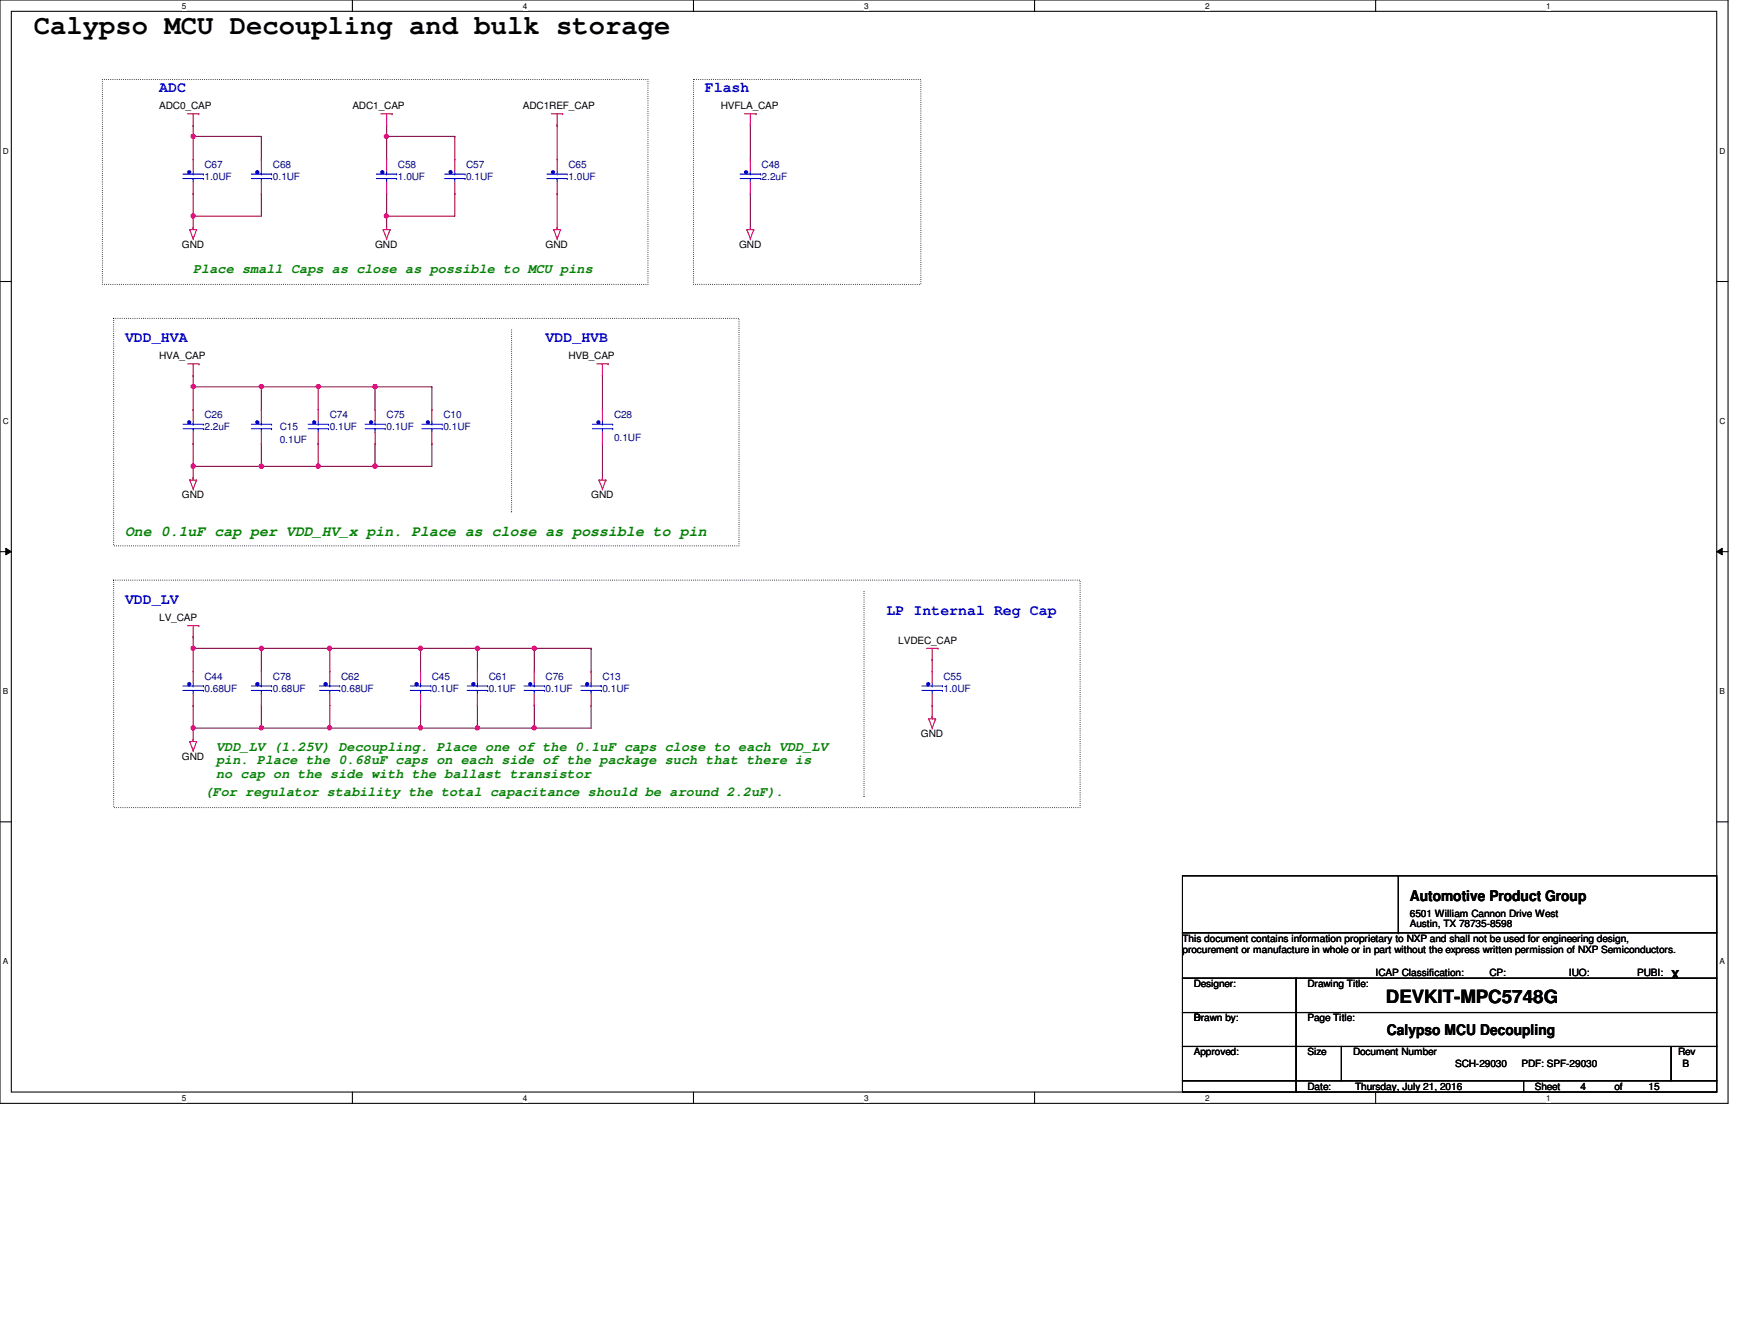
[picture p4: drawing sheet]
<svg xmlns="http://www.w3.org/2000/svg" width="279mm" height="216mm" viewBox="0 0 279 216" stroke-linecap="round" stroke-linejoin="round" font-family="sans-serif">
<path d="M0 0h278v177.4h-278zM1.8 1.8h274.3v173.8h-274.3z" fill="none" stroke="#000" stroke-width=".17"/>
<g fill="#fff">
<path d="M29.3 .2h.7v1.5h-.7z"/>
<path d="M29.3 175.8h.7v1.4h-.7z"/>
</g>
<path d="M56.7 0v1.8M56.7 175.6v1.8" fill="none" stroke="#000" stroke-width=".17"/>
<g fill="#fff">
<path d="M84.1 .2h.7v1.5h-.7z"/>
<path d="M84.1 175.8h.7v1.4h-.7z"/>
</g>
<path d="M111.5 0v1.8M111.5 175.6v1.8" fill="none" stroke="#000" stroke-width=".17"/>
<g fill="#fff">
<path d="M139 .2h.7v1.5h-.7z"/>
<path d="M139 175.8h.7v1.4h-.7z"/>
</g>
<path d="M166.4 0v1.8M166.4 175.6v1.8" fill="none" stroke="#000" stroke-width=".17"/>
<g fill="#fff">
<path d="M193.8 .2h.8v1.5h-.8z"/>
<path d="M193.8 175.8h.8v1.4h-.8z"/>
</g>
<path d="M221.3 0v1.8M221.3 175.6v1.8" fill="none" stroke="#000" stroke-width=".17"/>
<g fill="#fff">
<path d="M248.7 .2h.7v1.5h-.7z"/>
<path d="M248.7 175.8h.7v1.4h-.7z"/>
<path d="M.5 23.5h.9v1.5h-.9z"/>
<path d="M276.6 23.5h.9v1.5h-.9z"/>
<path d="M.5 67h.9v1.5h-.9z"/>
<path d="M276.6 67h.9v1.5h-.9z"/>
</g>
<path d="M0 45.3h1.8M276.1 45.3h1.9" fill="none" stroke="#000" stroke-width=".17"/>
<g fill="#fff">
<path d="M.5 110.4h.8v1.5h-.8z"/>
<path d="M276.6 110.4h.9v1.5h-.9z"/>
</g>
<path d="M0 88.7h1.8M276.1 88.7h1.9" fill="none" stroke="#000" stroke-width=".17"/>
<path d="M.9 88.1l.9 .6-.9 .5zM276.1 88.7l.9-.6v1.1z" fill="#000"/>
<path d="M.9 88.1l.9 .6-.9 .5zM276.1 88.7l.9-.6v1.1z" fill="none" stroke="#000" stroke-width=".16"/>
<g fill="#fff">
<path d="M.5 153.8h.8v1.5h-.8z"/>
<path d="M276.6 153.8h.9v1.5h-.9z"/>
</g>
<path d="M0 132.1h1.8M276.1 132.1h1.9" fill="none" stroke="#000" stroke-width=".17"/>
<path d="M16.5 12.8h87.7v32.9h-87.7zM111.5 12.8h36.6v32.9h-36.6zM18.3 51.2h100.6v36.6h-100.6zM82.3 53v29.3M18.3 93.3h155.4v36.5h-155.4zM82.3 82.3h.1M139 95.1v32.9M139 128h.1" fill="none" stroke="#000" stroke-width=".17" stroke-dasharray="0 .3"/>
<path d="M31.1 21.9h.1M31.1 31.1h.1M31.1 34.8h.1M31.1 21.9v3.7M31.1 31.1v3.7M31.1 34.8h10.9" fill="none" stroke="#800040" stroke-width=".17"/>
<circle cx="31.1" cy="34.7" r=".34" fill="#f0f"/>
<circle cx="31.1" cy="34.7" r=".34" fill="none" stroke="#f0f" stroke-width=".17"/>
<path d="M31.1 34.8h.1M31.1 20.1h.1M31.1 21.9h.1M31.1 20.1v1.8M31.1 34.8v1.8M31.1 21.9h10.9" fill="none" stroke="#800040" stroke-width=".17"/>
<circle cx="31.1" cy="21.9" r=".34" fill="#f0f"/>
<circle cx="31.1" cy="21.9" r=".34" fill="none" stroke="#f0f" stroke-width=".17"/>
<g fill="none" stroke="#800040" stroke-width=".17">
<path d="M42 31.1h.1M42 21.9h.1M42 21.9v3.7M42 31.1v3.7M62.2 21.9h.1M62.2 31.1h.1M62.2 34.8h.1M62.2 21.9v3.7M62.2 31.1v3.7M62.2 34.8h11M89.6 31.1h.1M89.6 20.1h.1"/>
<path d="M89.6 20.1v5.5M89.6 31.1v5.5"/>
</g>
<circle cx="62.1" cy="34.7" r=".34" fill="#f0f"/>
<circle cx="62.1" cy="34.7" r=".34" fill="none" stroke="#f0f" stroke-width=".17"/>
<path d="M62.2 34.8h.1M62.2 20.1h.1M62.2 21.9h.1M62.2 20.1v1.8M62.2 34.8v1.8M62.2 21.9h11" fill="none" stroke="#800040" stroke-width=".17"/>
<circle cx="62.1" cy="21.9" r=".34" fill="#f0f"/>
<circle cx="62.1" cy="21.9" r=".34" fill="none" stroke="#f0f" stroke-width=".17"/>
<path d="M31.1 75h.1M31.1 75h10.9" fill="none" stroke="#800040" stroke-width=".17"/>
<circle cx="42" cy="74.9" r=".35" fill="#f0f"/>
<circle cx="42" cy="74.9" r=".35" fill="none" stroke="#f0f" stroke-width=".17"/>
<circle cx="31.1" cy="74.9" r=".35" fill="#f0f"/>
<circle cx="31.1" cy="74.9" r=".35" fill="none" stroke="#f0f" stroke-width=".17"/>
<path d="M31.1 62.2h.1M31.1 62.2h20.1M42 71.3h.1M42 75h.1M42 62.2h.1M42 62.2v3.6M42 71.3v3.7M42 75h9.2" fill="none" stroke="#800040" stroke-width=".17"/>
<circle cx="42" cy="62.1" r=".34" fill="#f0f"/>
<circle cx="42" cy="62.1" r=".34" fill="none" stroke="#f0f" stroke-width=".17"/>
<circle cx="31.1" cy="62.1" r=".34" fill="#f0f"/>
<circle cx="31.1" cy="62.1" r=".34" fill="none" stroke="#f0f" stroke-width=".17"/>
<path d="M31.1 62.2h.1M31.1 71.3h.1M31.1 62.2v3.6M31.1 71.3v3.7M51.2 71.3h.1M51.2 71.3v3.7" fill="none" stroke="#800040" stroke-width=".17"/>
<circle cx="51.2" cy="74.9" r=".35" fill="#f0f"/>
<circle cx="51.2" cy="74.9" r=".35" fill="none" stroke="#f0f" stroke-width=".17"/>
<path d="M31.1 60.3h.1M31.1 60.3v1.9M51.2 75h.1M51.2 62.2h.1M51.2 62.2v3.6M60.3 71.3h.1M60.3 71.3v3.7h-9.1" fill="none" stroke="#800040" stroke-width=".17"/>
<circle cx="60.3" cy="74.9" r=".35" fill="#f0f"/>
<circle cx="60.3" cy="74.9" r=".35" fill="none" stroke="#f0f" stroke-width=".17"/>
<path d="M51.2 62.2h.1M51.2 62.2h18.3M60.3 75h.1M60.3 62.2h.1M60.3 75h9.2M60.3 62.2v3.6" fill="none" stroke="#800040" stroke-width=".17"/>
<circle cx="60.3" cy="62.1" r=".34" fill="#f0f"/>
<circle cx="60.3" cy="62.1" r=".34" fill="none" stroke="#f0f" stroke-width=".17"/>
<circle cx="51.2" cy="62.1" r=".34" fill="#f0f"/>
<circle cx="51.2" cy="62.1" r=".34" fill="none" stroke="#f0f" stroke-width=".17"/>
<g fill="none" stroke="#800040" stroke-width=".17">
<path d="M120.7 20.1h.1M120.7 31.1h.1M120.7 20.1v5.5M120.7 31.1v5.5M31.1 75h.1M31.1 75v1.8M69.5 71.3h.1M69.5 62.2h.1M69.5 62.2v3.6M69.5 71.3v3.7M96.9 60.3h.1M96.9 60.3v5.5"/>
<path d="M31.1 102.4h.1M31.1 117.1h.1M31.1 102.4v1.8M31.1 117.1v1.8M67.6 113.4h.1M67.6 117.1h.1M67.6 113.4v3.7M67.6 117.1h9.2"/>
</g>
<circle cx="76.8" cy="117" r=".34" fill="#f0f"/>
<circle cx="76.8" cy="117" r=".34" fill="none" stroke="#f0f" stroke-width=".17"/>
<circle cx="67.6" cy="117" r=".34" fill="#f0f"/>
<circle cx="67.6" cy="117" r=".34" fill="none" stroke="#f0f" stroke-width=".17"/>
<path d="M67.6 104.2h.1M67.6 104.2v3.7M67.6 104.2h9.2M149.9 113.4h.1M149.9 113.4v1.8" fill="none" stroke="#800040" stroke-width=".17"/>
<circle cx="76.8" cy="104.2" r=".34" fill="#f0f"/>
<circle cx="76.8" cy="104.2" r=".34" fill="none" stroke="#f0f" stroke-width=".17"/>
<circle cx="67.6" cy="104.2" r=".34" fill="#f0f"/>
<circle cx="67.6" cy="104.2" r=".34" fill="none" stroke="#f0f" stroke-width=".17"/>
<path d="M73.2 21.9h.1M73.2 31.1h.1M73.2 21.9v3.7M73.2 31.1v3.7M96.9 71.3h.1M96.9 71.3v5.5M31.1 104.2h.1M31.1 104.2v3.7M31.1 104.2h10.9M42 104.2h.1" fill="none" stroke="#800040" stroke-width=".17"/>
<circle cx="31.1" cy="104.2" r=".34" fill="#f0f"/>
<circle cx="31.1" cy="104.2" r=".34" fill="none" stroke="#f0f" stroke-width=".17"/>
<circle cx="42" cy="104.2" r=".34" fill="#f0f"/>
<circle cx="42" cy="104.2" r=".34" fill="none" stroke="#f0f" stroke-width=".17"/>
<path d="M31.1 113.4h.1M31.1 113.4v3.7h10.9M42 117.1h.1" fill="none" stroke="#800040" stroke-width=".17"/>
<circle cx="31.1" cy="117" r=".34" fill="#f0f"/>
<circle cx="31.1" cy="117" r=".34" fill="none" stroke="#f0f" stroke-width=".17"/>
<circle cx="42" cy="117" r=".34" fill="#f0f"/>
<circle cx="42" cy="117" r=".34" fill="none" stroke="#f0f" stroke-width=".17"/>
<path d="M76.8 113.4h.1M76.8 104.2h.1M76.8 117.1h.1M76.8 104.2v3.7M76.8 113.4v3.7M76.8 104.2h9.1M76.8 117.1h9.1" fill="none" stroke="#800040" stroke-width=".17"/>
<circle cx="85.9" cy="117" r=".34" fill="#f0f"/>
<circle cx="85.9" cy="117" r=".34" fill="none" stroke="#f0f" stroke-width=".17"/>
<path d="M85.9 113.4h.1M85.9 104.2h.1M85.9 117.1h.1M85.9 104.2v3.7M85.9 113.4v3.7M85.9 117.1h9.2M85.9 104.2h9.2" fill="none" stroke="#800040" stroke-width=".17"/>
<circle cx="85.9" cy="104.2" r=".34" fill="#f0f"/>
<circle cx="85.9" cy="104.2" r=".34" fill="none" stroke="#f0f" stroke-width=".17"/>
<path d="M42 104.2h.1M42 104.2v3.7M42 104.2h11M53 104.2h.1M53 104.2v3.7M95.1 113.4h.1M95.1 104.2h.1M95.1 104.2v3.7M95.1 113.4v3.7" fill="none" stroke="#800040" stroke-width=".17"/>
<circle cx="53" cy="104.2" r=".34" fill="#f0f"/>
<circle cx="53" cy="104.2" r=".34" fill="none" stroke="#f0f" stroke-width=".17"/>
<path d="M53 104.2h.1M53 117.1h.1M53 104.2h14.6M53 113.4v3.7" fill="none" stroke="#800040" stroke-width=".17"/>
<circle cx="53" cy="117" r=".34" fill="#f0f"/>
<circle cx="53" cy="117" r=".34" fill="none" stroke="#f0f" stroke-width=".17"/>
<path d="M42 117.1h.1M42 117.1h25.6M42 113.4v3.7M53 117.1h.1M149.9 106h.1M149.9 106v1.9" fill="none" stroke="#800040" stroke-width=".17"/>
<g fill="none" stroke="#f00" stroke-width=".17">
<path d="M30.2 18.3h1.8M31.1 18.3v1.8M32 18.3h.1M61.3 18.3h1.8M62.2 18.3v1.8M63.1 18.3h.1M88.7 18.3h1.8M89.6 18.3v1.8M90.5 18.3h.1M119.8 18.3h1.8M120.7 18.3v1.8M121.6 18.3h.1"/>
<path d="M30.5 36.9h.1M30.5 36.9h1.1M30.5 36.9l.6 1.5M31.1 20.1h.1M31.1 36.6h.1M31.1 38.4h.1M31.1 36.6v.3M31.6 36.9h.1M31.6 36.9l-.5 1.5M61.6 36.9h.1M61.6 36.9h1.1M61.6 36.9l.6 1.5"/>
<path d="M62.2 20.1h.1M62.2 36.6h.1M62.2 38.4h.1M62.2 36.6v.3M62.7 36.9h.1M62.7 36.9l-.5 1.5M89.1 36.9h.1M89.1 36.9h1.1M89.1 36.9l.5 1.5M89.6 20.1h.1M89.6 36.6h.1M89.6 38.4h.1"/>
<path d="M89.6 36.6v.3M90.2 36.9h.1M90.2 36.9l-.6 1.5M120.1 36.9h.1M120.1 36.9h1.1M120.1 36.9l.6 1.5M120.7 20.1h.1M120.7 36.6h.1M120.7 38.4h.1M120.7 36.6v.3M121.2 36.9h.1M121.2 36.9l-.5 1.5"/>
<path d="M30.2 58.5h1.8M31.1 58.5v1.8M32 58.5h.1M96 58.5h1.8M96.9 58.5v1.8M97.8 58.5h.1M30.5 77.2h.1M30.5 77.2h1.1M30.5 77.2l.6 1.4M31.1 76.8h.1M31.1 78.6h.1M31.1 60.3h.1"/>
<path d="M31.1 76.8v.4M31.6 77.2h.1M31.6 77.2l-.5 1.4M96.4 77.2h.1M96.4 77.2h1.1M96.4 77.2l.5 1.4M96.9 76.8h.1M96.9 78.6h.1M96.9 60.3h.1M96.9 76.8v.4M97.5 77.2h.1M97.5 77.2l-.6 1.4"/>
<path d="M30.2 100.6h1.8M30.5 119.2h.1M30.5 119.2h1.1M30.5 119.2l.6 1.5M31.1 102.4h.1M31.1 118.9h.1M31.1 100.6v1.8M31.1 118.9v.3M31.6 119.2h.1M31.6 119.2l-.5 1.5M32 100.6h.1M149.1 104.2h1.8"/>
<path d="M149.4 115.6h.1M149.4 115.6h1.1M149.4 115.6l.5 1.5M149.9 106h.1M149.9 115.2h.1M149.9 117.1h.1M149.9 104.2v1.8M149.9 115.2v.4M150.5 115.6h.1M150.5 115.6l-.6 1.5M150.9 104.2h.1M31.1 120.7h.1"/>
</g>
<g fill="none" stroke="#000" stroke-width=".17">
<path d="M190.2 157.3h18.3v5.5h-18.3zM190.2 149.9h85.9v7.4h-85.9zM190.2 140.8h85.9v9.1h-85.9zM208.5 157.3h67.6v5.5h-67.6zM224.9 149.9h.1M224.9 140.8v9.1M190.2 162.8h18.3v5.4h-18.3zM190.2 168.2h18.3v5.5h-18.3zM190.2 173.7h18.3v1.9h-18.3zM208.5 162.8h67.6v5.4h-67.6zM208.5 168.2h7.3v5.5h-7.3zM208.5 173.7h36.6v1.9h-36.6z"/>
<path d="M215.8 168.2h53v5.5h-53zM245.1 173.7h31v1.9h-31zM268.8 168.2h7.3v5.5h-7.3z"/>
</g>
<path d="M40.4 28.7h3.3M40.4 28h3.3M42 28.7h.1M42 28.7v.6M43.7 28.7h.1M43.7 28h.1" fill="none" stroke="#00f" stroke-width=".17"/>
<circle cx="41.4" cy="27.7" r=".26" fill="#00f"/>
<g fill="none" stroke="#00f" stroke-width=".17">
<path d="M42 28h.1M42 27.4v.6M58.7 68.9h3.3M58.7 68.2h3.3M60.3 68.9h.1M60.3 68.9v.6M62 68.9h.1M62 68.2h.1"/>
<circle cx="41.4" cy="27.7" r=".26"/>
</g>
<path d="M42 25.6h.1M42 31.1h.1M42 25.6v1.8M42 29.3v1.8" fill="none" stroke="#f00" stroke-width=".17"/>
<circle cx="59.7" cy="67.9" r=".26" fill="#00f"/>
<g fill="none" stroke="#00f" stroke-width=".17">
<path d="M60.3 68.2h.1M60.3 67.6v.6M51.4 111h3.3M51.4 110.3h3.3M53 111h.1M53 111v.5M54.7 111h.1M54.7 110.3h.1"/>
<circle cx="59.7" cy="67.9" r=".26"/>
</g>
<path d="M60.3 65.8h.1M60.3 71.3h.1M60.3 65.8v1.8M60.3 69.5v1.8" fill="none" stroke="#f00" stroke-width=".17"/>
<circle cx="52.4" cy="110" r=".26" fill="#00f"/>
<g fill="none" stroke="#00f" stroke-width=".17">
<path d="M29.4 111h3.3M29.4 110.3h3.3M31.1 111h.1M31.1 111v.5M32.7 111h.1M32.7 110.3h.1M53 110.3h.1M53 109.7v.6"/>
<circle cx="52.4" cy="110" r=".26"/>
</g>
<path d="M53 107.9h.1M53 113.4h.1M53 107.9v1.8M53 111.5v1.9" fill="none" stroke="#f00" stroke-width=".17"/>
<circle cx="30.4" cy="110" r=".26" fill="#00f"/>
<g fill="none" stroke="#00f" stroke-width=".17">
<path d="M31.1 110.3h.1M31.1 109.7v.6M75.1 111h3.3M75.1 110.3h3.3M76.8 111h.1M76.8 111v.5M78.4 111h.1M78.4 110.3h.1"/>
<circle cx="30.4" cy="110" r=".26"/>
</g>
<path d="M31.1 107.9h.1M31.1 113.4h.1M31.1 107.9v1.8M31.1 111.5v1.9" fill="none" stroke="#f00" stroke-width=".17"/>
<circle cx="76.2" cy="110" r=".26" fill="#00f"/>
<g fill="none" stroke="#00f" stroke-width=".17">
<path d="M67.9 68.9h3.2M67.9 68.2h3.2M69.5 68.9h.1M69.5 68.9v.6M71.1 68.9h.1M71.1 68.2h.1M76.8 110.3h.1M76.8 109.7v.6"/>
<circle cx="76.2" cy="110" r=".26"/>
</g>
<path d="M76.8 107.9h.1M76.8 113.4h.1M76.8 107.9v1.8M76.8 111.5v1.9" fill="none" stroke="#f00" stroke-width=".17"/>
<circle cx="68.8" cy="67.9" r=".26" fill="#00f"/>
<g fill="none" stroke="#00f" stroke-width=".17">
<path d="M69.5 68.2h.1M69.5 67.6v.6M95.3 68.9h3.3M95.3 68.2h3.3M96.9 68.9h.1M96.9 68.9v.6M98.6 68.9h.1M98.6 68.2h.1"/>
<circle cx="68.8" cy="67.9" r=".26"/>
</g>
<path d="M69.5 65.8h.1M69.5 71.3h.1M69.5 65.8v1.8M69.5 69.5v1.8" fill="none" stroke="#f00" stroke-width=".17"/>
<circle cx="96.3" cy="67.9" r=".26" fill="#00f"/>
<g fill="none" stroke="#00f" stroke-width=".17">
<path d="M96.9 68.2h.1M96.9 67.6v.6M148.3 111h3.3M148.3 110.3h3.3M149.9 111h.1M149.9 111v.5M151.6 111h.1M151.6 110.3h.1"/>
<circle cx="96.3" cy="67.9" r=".26"/>
</g>
<path d="M96.9 65.8h.1M96.9 71.3h.1M96.9 65.8v1.8M96.9 69.5v1.8" fill="none" stroke="#f00" stroke-width=".17"/>
<circle cx="149.3" cy="110" r=".26" fill="#00f"/>
<g fill="none" stroke="#00f" stroke-width=".17">
<path d="M40.4 68.9h3.3M40.4 68.2h3.3M42 68.9h.1M42 68.9v.6M43.7 68.9h.1M43.7 68.2h.1M149.9 110.3h.1M149.9 109.7v.6"/>
<circle cx="149.3" cy="110" r=".26"/>
</g>
<path d="M149.9 107.9h.1M149.9 113.4h.1M149.9 107.9v1.8M149.9 111.5v1.9" fill="none" stroke="#f00" stroke-width=".17"/>
<circle cx="41.4" cy="67.9" r=".26" fill="#00f"/>
<g fill="none" stroke="#00f" stroke-width=".17">
<path d="M60.5 28.7h3.3M60.5 28h3.3M62.2 28.7h.1M62.2 28.7v.6M63.8 28.7h.1M63.8 28h.1M42 68.2h.1M42 67.6v.6"/>
<circle cx="41.4" cy="67.9" r=".26"/>
</g>
<path d="M42 65.8h.1M42 71.3h.1M42 65.8v1.8M42 69.5v1.8" fill="none" stroke="#f00" stroke-width=".17"/>
<circle cx="61.5" cy="27.7" r=".26" fill="#00f"/>
<g fill="none" stroke="#00f" stroke-width=".17">
<path d="M29.4 28.7h3.3M29.4 28h3.3M31.1 28.7h.1M31.1 28.7v.6M32.7 28.7h.1M32.7 28h.1M62.2 28h.1M62.2 27.4v.6"/>
<circle cx="61.5" cy="27.7" r=".26"/>
</g>
<path d="M62.2 25.6h.1M62.2 31.1h.1M62.2 25.6v1.8M62.2 29.3v1.8" fill="none" stroke="#f00" stroke-width=".17"/>
<circle cx="30.4" cy="27.7" r=".26" fill="#00f"/>
<g fill="none" stroke="#00f" stroke-width=".17">
<path d="M31.1 28h.1M31.1 27.4v.6M71.5 28.7h3.3M71.5 28h3.3M73.2 28.7h.1M73.2 28.7v.6M74.8 28.7h.1M74.8 28h.1"/>
<circle cx="30.4" cy="27.7" r=".26"/>
</g>
<path d="M31.1 25.6h.1M31.1 31.1h.1M31.1 25.6v1.8M31.1 29.3v1.8" fill="none" stroke="#f00" stroke-width=".17"/>
<circle cx="72.5" cy="27.7" r=".26" fill="#00f"/>
<g fill="none" stroke="#00f" stroke-width=".17">
<path d="M73.2 28h.1M73.2 27.4v.6M66 111h3.3M66 110.3h3.3M67.6 111h.1M67.6 111v.5M69.3 111h.1M69.3 110.3h.1"/>
<circle cx="72.5" cy="27.7" r=".26"/>
</g>
<path d="M73.2 25.6h.1M73.2 31.1h.1M73.2 25.6v1.8M73.2 29.3v1.8" fill="none" stroke="#f00" stroke-width=".17"/>
<circle cx="67" cy="110" r=".26" fill="#00f"/>
<g fill="none" stroke="#00f" stroke-width=".17">
<path d="M29.4 68.9h3.3M29.4 68.2h3.3M31.1 68.9h.1M31.1 68.9v.6M32.7 68.9h.1M32.7 68.2h.1M67.6 110.3h.1M67.6 109.7v.6"/>
<circle cx="67" cy="110" r=".26"/>
</g>
<path d="M67.6 107.9h.1M67.6 113.4h.1M67.6 107.9v1.8M67.6 111.5v1.9" fill="none" stroke="#f00" stroke-width=".17"/>
<circle cx="30.4" cy="67.9" r=".26" fill="#00f"/>
<g fill="none" stroke="#00f" stroke-width=".17">
<path d="M31.1 68.2h.1M31.1 67.6v.6M40.4 111h3.3M40.4 110.3h3.3M42 111h.1M42 111v.5M43.7 111h.1M43.7 110.3h.1"/>
<circle cx="30.4" cy="67.9" r=".26"/>
</g>
<path d="M31.1 65.8h.1M31.1 71.3h.1M31.1 65.8v1.8M31.1 69.5v1.8" fill="none" stroke="#f00" stroke-width=".17"/>
<circle cx="41.4" cy="110" r=".26" fill="#00f"/>
<g fill="none" stroke="#00f" stroke-width=".17">
<path d="M119 28.7h3.3M119 28h3.3M120.7 28.7h.1M120.7 28.7v.6M122.3 28.7h.1M122.3 28h.1M42 110.3h.1M42 109.7v.6"/>
<circle cx="41.4" cy="110" r=".26"/>
</g>
<path d="M42 107.9h.1M42 113.4h.1M42 107.9v1.8M42 111.5v1.9" fill="none" stroke="#f00" stroke-width=".17"/>
<circle cx="120" cy="27.7" r=".26" fill="#00f"/>
<g fill="none" stroke="#00f" stroke-width=".17">
<path d="M88 28.7h3.2M88 28h3.2M89.6 28.7h.1M89.6 28.7v.6M91.2 28.7h.1M91.2 28h.1M120.7 28h.1M120.7 27.4v.6"/>
<circle cx="120" cy="27.7" r=".26"/>
</g>
<path d="M120.7 25.6h.1M120.7 31.1h.1M120.7 25.6v1.8M120.7 29.3v1.8" fill="none" stroke="#f00" stroke-width=".17"/>
<circle cx="88.9" cy="27.7" r=".26" fill="#00f"/>
<g fill="none" stroke="#00f" stroke-width=".17">
<path d="M89.6 28h.1M89.6 27.4v.6M93.4 111h3.3M93.4 110.3h3.3M95.1 111h.1M95.1 111v.5M96.7 111h.1M96.7 110.3h.1"/>
<circle cx="88.9" cy="27.7" r=".26"/>
</g>
<path d="M89.6 25.6h.1M89.6 31.1h.1M89.6 25.6v1.8M89.6 29.3v1.8" fill="none" stroke="#f00" stroke-width=".17"/>
<circle cx="94.4" cy="110" r=".26" fill="#00f"/>
<g fill="none" stroke="#00f" stroke-width=".17">
<path d="M84.3 111h3.3M84.3 110.3h3.3M85.9 111h.1M85.9 111v.5M87.6 111h.1M87.6 110.3h.1M95.1 110.3h.1M95.1 109.7v.6"/>
<circle cx="94.4" cy="110" r=".26"/>
</g>
<path d="M95.1 107.9h.1M95.1 113.4h.1M95.1 107.9v1.8M95.1 111.5v1.9" fill="none" stroke="#f00" stroke-width=".17"/>
<circle cx="85.3" cy="110" r=".26" fill="#00f"/>
<g fill="none" stroke="#00f" stroke-width=".17">
<path d="M49.6 68.9h3.2M49.6 68.2h3.2M51.2 68.9h.1M51.2 68.9v.6M52.8 68.9h.1M52.8 68.2h.1M85.9 110.3h.1M85.9 109.7v.6"/>
<circle cx="85.3" cy="110" r=".26"/>
</g>
<path d="M85.9 107.9h.1M85.9 113.4h.1M85.9 107.9v1.8M85.9 111.5v1.9" fill="none" stroke="#f00" stroke-width=".17"/>
<circle cx="50.5" cy="67.9" r=".26" fill="#00f"/>
<g fill="none" stroke="#00f" stroke-width=".17">
<path d="M51.2 68.2h.1M51.2 67.6v.6"/>
<circle cx="50.5" cy="67.9" r=".26"/>
</g>
<path d="M51.2 65.8h.1M51.2 71.3h.1M51.2 65.8v1.8M51.2 69.5v1.8" fill="none" stroke="#f00" stroke-width=".17"/>
<circle cx="31.1" cy="34.7" r=".34" fill="#f0f"/>
<circle cx="31.1" cy="34.7" r=".34" fill="none" stroke="#f0f" stroke-width=".17"/>
<circle cx="31.1" cy="21.9" r=".34" fill="#f0f"/>
<circle cx="31.1" cy="21.9" r=".34" fill="none" stroke="#f0f" stroke-width=".17"/>
<circle cx="62.1" cy="34.7" r=".34" fill="#f0f"/>
<circle cx="62.1" cy="34.7" r=".34" fill="none" stroke="#f0f" stroke-width=".17"/>
<circle cx="62.1" cy="21.9" r=".34" fill="#f0f"/>
<circle cx="62.1" cy="21.9" r=".34" fill="none" stroke="#f0f" stroke-width=".17"/>
<circle cx="42" cy="74.9" r=".35" fill="#f0f"/>
<circle cx="42" cy="74.9" r=".35" fill="none" stroke="#f0f" stroke-width=".17"/>
<circle cx="31.1" cy="74.9" r=".35" fill="#f0f"/>
<circle cx="31.1" cy="74.9" r=".35" fill="none" stroke="#f0f" stroke-width=".17"/>
<circle cx="42" cy="62.1" r=".34" fill="#f0f"/>
<circle cx="42" cy="62.1" r=".34" fill="none" stroke="#f0f" stroke-width=".17"/>
<circle cx="31.1" cy="62.1" r=".34" fill="#f0f"/>
<circle cx="31.1" cy="62.1" r=".34" fill="none" stroke="#f0f" stroke-width=".17"/>
<circle cx="51.2" cy="74.9" r=".35" fill="#f0f"/>
<circle cx="51.2" cy="74.9" r=".35" fill="none" stroke="#f0f" stroke-width=".17"/>
<circle cx="60.3" cy="74.9" r=".35" fill="#f0f"/>
<circle cx="60.3" cy="74.9" r=".35" fill="none" stroke="#f0f" stroke-width=".17"/>
<circle cx="60.3" cy="62.1" r=".34" fill="#f0f"/>
<circle cx="60.3" cy="62.1" r=".34" fill="none" stroke="#f0f" stroke-width=".17"/>
<circle cx="51.2" cy="62.1" r=".34" fill="#f0f"/>
<circle cx="51.2" cy="62.1" r=".34" fill="none" stroke="#f0f" stroke-width=".17"/>
<circle cx="76.8" cy="117" r=".34" fill="#f0f"/>
<circle cx="76.8" cy="117" r=".34" fill="none" stroke="#f0f" stroke-width=".17"/>
<circle cx="67.6" cy="117" r=".34" fill="#f0f"/>
<circle cx="67.6" cy="117" r=".34" fill="none" stroke="#f0f" stroke-width=".17"/>
<circle cx="76.8" cy="104.2" r=".34" fill="#f0f"/>
<circle cx="76.8" cy="104.2" r=".34" fill="none" stroke="#f0f" stroke-width=".17"/>
<circle cx="67.6" cy="104.2" r=".34" fill="#f0f"/>
<circle cx="67.6" cy="104.2" r=".34" fill="none" stroke="#f0f" stroke-width=".17"/>
<circle cx="31.1" cy="104.2" r=".34" fill="#f0f"/>
<circle cx="31.1" cy="104.2" r=".34" fill="none" stroke="#f0f" stroke-width=".17"/>
<circle cx="42" cy="104.2" r=".34" fill="#f0f"/>
<circle cx="42" cy="104.2" r=".34" fill="none" stroke="#f0f" stroke-width=".17"/>
<circle cx="31.1" cy="117" r=".34" fill="#f0f"/>
<circle cx="31.1" cy="117" r=".34" fill="none" stroke="#f0f" stroke-width=".17"/>
<circle cx="42" cy="117" r=".34" fill="#f0f"/>
<circle cx="42" cy="117" r=".34" fill="none" stroke="#f0f" stroke-width=".17"/>
<circle cx="85.9" cy="117" r=".34" fill="#f0f"/>
<circle cx="85.9" cy="117" r=".34" fill="none" stroke="#f0f" stroke-width=".17"/>
<circle cx="85.9" cy="104.2" r=".34" fill="#f0f"/>
<circle cx="85.9" cy="104.2" r=".34" fill="none" stroke="#f0f" stroke-width=".17"/>
<circle cx="53" cy="104.2" r=".34" fill="#f0f"/>
<circle cx="53" cy="104.2" r=".34" fill="none" stroke="#f0f" stroke-width=".17"/>
<circle cx="53" cy="117" r=".34" fill="#f0f"/>
<circle cx="53" cy="117" r=".34" fill="none" stroke="#f0f" stroke-width=".17"/>
<text font-size="4.4" x="5.5" y="5.5">Calypso MCU Decoupling and bulk storage</text>
<text font-size="2.9" x="222.9" y="161.2">DEVKIT-MPC5748G</text>
<g font-size="2.4" fill="#00f">
<text x="25.6" y="14.7">ADC</text>
<text x="113.4" y="14.7">Flash</text>
<text x="20.1" y="55">VDD_HVA</text>
<text x="87.8" y="55">VDD_HVB</text>
<text x="20.1" y="97">VDD_LV</text>
<text x="142.6" y="98.8">LP Internal Reg Cap</text>
</g>
<text font-size="2.4" fill="#008000" x="20.1" y="86.1">One 0.1uF cap per VDD_HV_x pin. Place as close as possible to pin</text>
<g font-size="2.4">
<text x="226.8" y="144.8">Automotive Product Group</text>
<text x="223.1" y="166.4">Calypso MCU Decoupling</text>
</g>
<g font-size="2.2" fill="#008000">
<text x="31.1" y="43.9">Place small Caps as close as possible to MCU pins</text>
<text x="34.8" y="120.7">VDD_LV (1.25V) Decoupling. Place one of the 0.1uF caps close to each VDD_LV</text>
<text x="34.8" y="122.9">pin. Place the 0.68uF caps on each side of the package such that there is</text>
<text x="34.8" y="125">no cap on the side with the ballast transistor</text>
<text x="32.9" y="128">(For regulator stability the total capacitance should be around 2.2uF).</text>
</g>
<text font-size="2" x="268.8" y="157.3">X</text>
<g font-size="1.6">
<text x="25.6" y="17.5">ADC0_CAP</text>
<text x="56.7" y="17.5">ADC1_CAP</text>
<text x="84.1" y="17.5">ADC1REF_CAP</text>
<text x="116" y="17.5">HVFLA_CAP</text>
<text x="29.3" y="39.8">GND</text>
<text x="60.3" y="39.8">GND</text>
<text x="87.8" y="39.8">GND</text>
<text x="118.9" y="39.8">GND</text>
<text x="25.6" y="57.7">HVA_CAP</text>
<text x="91.4" y="57.7">HVB_CAP</text>
<text x="29.3" y="80.1">GND</text>
<text x="95.1" y="80.1">GND</text>
<text x="25.6" y="99.8">LV_CAP</text>
<text x="144.5" y="103.5">LVDEC_CAP</text>
<text x="148.1" y="118.5">GND</text>
<text x="29.3" y="122.1">GND</text>
<text x="226.8" y="147.4">6501 William Cannon Drive West</text>
<text x="226.8" y="149">Austin, TX 78735-8598</text>
<text x="190.2" y="151.4">This document contains information proprietary to NXP and shall not be used for engineering design,</text>
<text x="190.2" y="153.2">procurement or manufacture in whole or in part without the express written permission of NXP Semiconductors.</text>
<text x="192" y="158.7">Designer:</text>
<text x="210.3" y="158.7">Drawing Title:</text>
<text x="221.3" y="156.9">ICAP Classification:</text>
<text x="239.6" y="156.9">CP:</text>
<text x="252.3" y="156.9">IUO:</text>
<text x="263.4" y="156.9">PUBI:</text>
<text x="192" y="164.2">Drawn by:</text>
<text x="192" y="164.2">B</text>
<text x="210.3" y="164.2">Page Title:</text>
<text x="192" y="169.7">Approved:</text>
<text x="210.3" y="169.7">Size</text>
<text x="217.6" y="169.7">Document Number</text>
<text x="234.1" y="171.5">SCH-29030</text>
<text x="244.7" y="171.5">PDF: SPF-29030</text>
<text x="269.9" y="169.7">Rev</text>
<text x="270.6" y="171.5">B</text>
<text x="210.3" y="175.2">Date:</text>
<text x="218" y="175.2">Thursday, July 21, 2016</text>
<text x="246.9" y="175.2">Sheet</text>
<text x="254.2" y="175.2">4</text>
<text x="259.7" y="175.2">of</text>
<text x="265.2" y="175.2">15</text>
</g>
<g font-size="1.6" fill="#000080">
<text x="32.9" y="27.1">C67</text>
<text x="32.9" y="28.9">1.0UF</text>
<text x="43.9" y="27.1">C68</text>
<text x="43.9" y="28.9">0.1UF</text>
<text x="64" y="27.1">C58</text>
<text x="64" y="28.9">1.0UF</text>
<text x="75" y="27.1">C57</text>
<text x="75" y="28.9">0.1UF</text>
<text x="91.4" y="27.1">C65</text>
<text x="91.4" y="28.9">1.0UF</text>
<text x="122.5" y="27.1">C48</text>
<text x="122.5" y="28.9">2.2uF</text>
<text x="32.9" y="67.3">C26</text>
<text x="32.9" y="69.1">2.2uF</text>
<text x="45" y="69.1">C15</text>
<text x="45" y="71.3">0.1UF</text>
<text x="53" y="67.3">C74</text>
<text x="53" y="69.1">0.1UF</text>
<text x="62.2" y="67.3">C75</text>
<text x="62.2" y="69.1">0.1UF</text>
<text x="71.3" y="67.3">C10</text>
<text x="71.3" y="69.1">0.1UF</text>
<text x="98.8" y="67.3">C28</text>
<text x="98.8" y="70.9">0.1UF</text>
<text x="32.9" y="109.3">C44</text>
<text x="32.9" y="111.2">0.68UF</text>
<text x="43.9" y="109.3">C78</text>
<text x="43.9" y="111.2">0.68UF</text>
<text x="54.9" y="109.3">C62</text>
<text x="54.9" y="111.2">0.68UF</text>
<text x="69.5" y="109.3">C45</text>
<text x="69.5" y="111.2">0.1UF</text>
<text x="78.6" y="109.3">C61</text>
<text x="78.6" y="111.2">0.1UF</text>
<text x="87.8" y="109.3">C76</text>
<text x="87.8" y="111.2">0.1UF</text>
<text x="96.9" y="109.3">C13</text>
<text x="96.9" y="111.2">0.1UF</text>
<text x="151.8" y="109.3">C55</text>
<text x="151.8" y="111.2">1.0UF</text>
</g>
<g font-size="1.3">
<text x="29.3" y="1.4">5</text>
<text x="84.1" y="1.4">4</text>
<text x="139" y="1.4">3</text>
<text x="193.8" y="1.4">2</text>
<text x="248.7" y="1.4">1</text>
<text x=".5" y="24.7">D</text>
<text x="276.6" y="24.7">D</text>
<text x=".5" y="68.2">C</text>
<text x="276.6" y="68.2">C</text>
<text x=".5" y="111.6">B</text>
<text x="276.6" y="111.6">B</text>
<text x=".5" y="155">A</text>
<text x="276.6" y="155">A</text>
<text x="29.3" y="177">5</text>
<text x="84.1" y="177">4</text>
<text x="139" y="177">3</text>
<text x="193.8" y="177">2</text>
<text x="248.7" y="177">1</text>
</g>
</svg>
